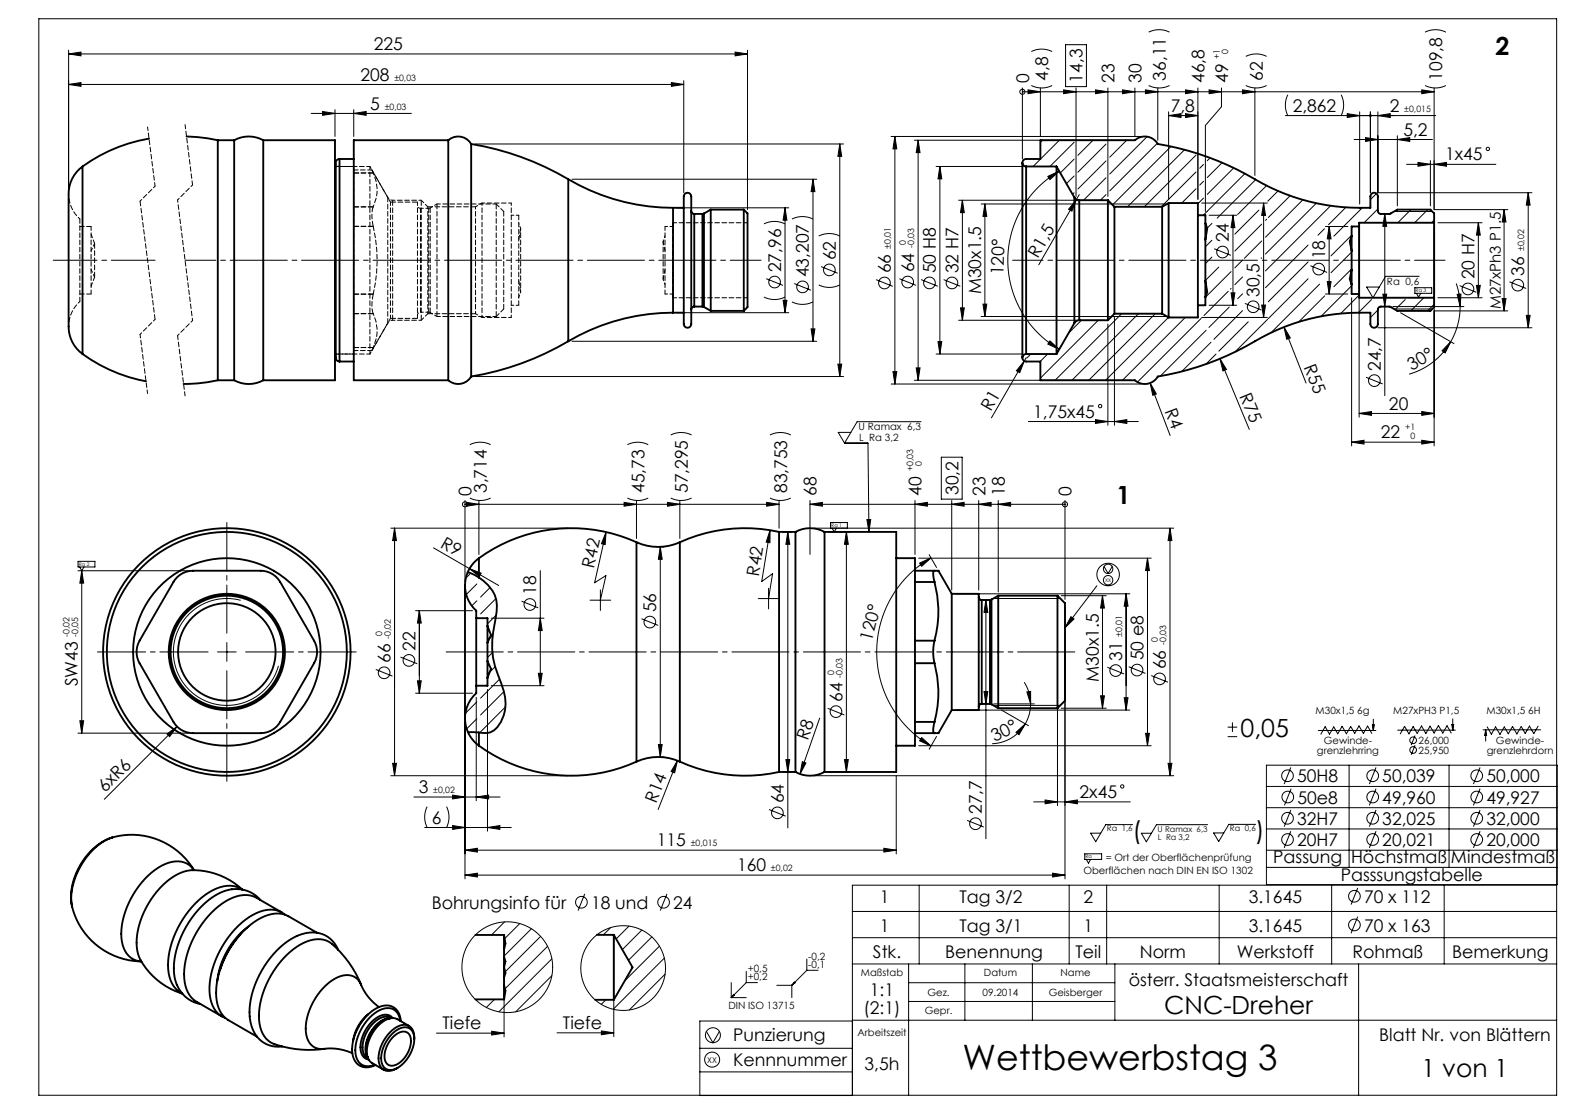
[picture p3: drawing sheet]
<svg xmlns="http://www.w3.org/2000/svg" width="420mm" height="297mm" viewBox="0 0 420 297" stroke-linecap="round" stroke-linejoin="round" font-family="sans-serif">
<g fill="none" stroke="#000" stroke-width=".27">
<path d="M10.4 5h404.7v287h-404.7zM18.3 14.4l3.3-.5v1zM18.3 13.4v37.3M18.3 14.4h181M196 13.9l3.3 .5-3.3 .5zM199.3 13.4v42.5M275 13.7a6.2 6.2 0 0 1 5.6 0M284.2 11.9h5.5v11.2h-5.5zM306.3 8.6a6.2 6.2 0 0 1 5.6 0M332.2 15a6.2 6.2 0 0 1 5.6 0M380 8.6a6.2 6.2 0 0 1 5.6 0M18.3 22.5l3.3-.5v1z"/>
<path d="M18.3 22.5h164M83 30.2h26.7M86 29.7l3.3 .5-3.3 .5zM89.3 29.2v7.2M94.3 30.2l3.3-.5v1zM94.3 29.2v7.2M126.6 38.4h98.3M179 22l3.3 .5-3.3 .5zM182.3 21.5v29.9M223.9 38.4v62M223.9 38.4l.6 3.3h-1.1zM237.6 36.4h66.7"/>
<path d="M238.6 36.4l.5 3.3h-1zM238.6 36.4v66M243.8 37.4h57.8M244.8 37.4v64M244.8 37.4l.5 3.3h-1zM272.6 24.5h.1M272.6 23.5v18.9M272.6 24.5h109.8M274.1 24l3.3 .5-3.3 .5zM275 22.8a6.2 6.2 0 0 0 5.6 0M277.4 23.5v12.9M278 37.4l-.6 .6"/>
<path d="M282.5 37.4l-7 7M283.6 24l3.3 .5-3.3 .5zM286.4 37.9l-6.4 6.5M286.9 23.5v28.9M291.5 37.4l-4.1 4M292.1 24l3.3 .5-3.3 .5zM294.9 38.4l-7.5 7.5M295.4 23.5v28.9M296 37.4h-.1M299.3 24l3.3 .5-3.3 .5zM300.5 37.4l-4.6 4.5M302.6 23.5v12.9"/>
<path d="M305.4 24l3.3 .5-3.3 .5zM305.9 36.4l-10 10M306.3 22.8a6.2 6.2 0 0 0 5.6 0M308.6 38.2l-12.7 12.7M308.7 23.5v13.9M311.6 30.8h7.8M311.6 29.8v23.3M311.6 30.8l3.3-.5v1zM312.3 39.1l-15.6 15.5M315.9 39.9l-15.2 15.2M316.1 24l3.3 .5-3.3 .5zM316.1 30.3l3.3 .5-3.3 .5z"/>
<path d="M319.4 23.5v29.6M322.4 24l3.3 .5-3.3 .5zM325.7 23.5v5l-4.3 5v22.9M331.3 24l3.3 .5-3.3 .5zM332.2 22.8a6.2 6.2 0 0 0 5.6 0M334.6 23.5v23.3M342.8 30.8h40.1M343.4 25.3a6.2 6.2 0 0 0 0 5.5M357.6 25.3a6.2 6.2 0 0 1 0 5.5M359.3 30.3l3.3 .5-3.3 .5zM361.1 37.2h20.9M362.6 29.8v24.6"/>
<path d="M364.1 36.7l3.3 .5-3.3 .5zM365.4 29.8v21.6M367.4 29.8v21.6h41.1M367.4 30.8l3.3-.5v1zM372.6 36.2v18.7M372.6 37.2l3.3-.5v1zM379.1 24l3.3 .5-3.3 .5zM380 22.8a6.2 6.2 0 0 0 5.6 0M382.4 23.5v32.4h19.7M152.5 47.8h65.3M180.5 55.4h29.8M203.7 59.7a6.3 6.3 0 0 1 5.6 0"/>
<path d="M209.3 55.4v28M209.3 55.4l.5 3.3h-1zM211.2 58.4a6.3 6.3 0 0 1 5.6 0M216.8 47.8v43.2M216.8 47.8l.5 3.3h-1zM249.6 44.4h23M250.6 44.4v50M250.6 44.4l.5 3.3h-1zM255.6 53.4h38.8M256.6 53.4v32M256.6 53.4l.5 3.3h-1zM261.6 54.4h34.6"/>
<path d="M262.6 54.4l.5 3.3h-1zM262.6 54.4v30M279.4 47l3.1-1.4-2.5 2.3zM282.5 45.6a27.4 27.4 0 0 0 0 47.5M286.4 42.4l-3.7 3.7M286.4 46.9l-2 2.1M286.4 51.4l-.4 .4M287.1 53.2l-1.3 3.1-.8-.5zM287.1 53.2l-10.1 17.4M287.8 51.9l-.7 1.3M294.9 42.9l-7.5 7.5M294.9 47.4l-6 6"/>
<path d="M294.9 51.9l-1.5 1.5M296.4 54.4h14.8M318.9 41.4l-13.7 13.7M318.9 45.8l-9.3 9.3M318.9 50.3l-3.8 3.8M320.4 54.1h17.6M320.9 43.8l-1 1M320.9 48.3l-1 1M320.9 52.8l-1.5 1.5M321.9 56.4l-1 1M322.4 57.4h7.4M322.7 42.1l-.8 .7"/>
<path d="M323.2 59.6l-1.3 1.2M325.9 43.4l-4 3.9M328.8 57.4v24M328.8 57.4l.5 3.3h-1zM329 44.8l-7.1 7M332 46.3l-10.1 10M334.8 47.9l-10.2 10.3M335.7 56l-6.4 6.4M336.5 59.8l-7.2 7.1M337 54.1v30.5M337 54.1l.5 3.3h-1zM337.7 49.5l-7.7 7.7"/>
<path d="M337.8 58.4l-.3 .4M340.8 50.9l-2.7 2.7M344 52.2l-5.8 5.8M347.4 53.3l-9.9 9.9M351 54.2l-13.5 13.5M354.8 54.9l-17.3 17.3M358.9 55.3l-4.6 4.6M363.3 55.4l-7.6 7.6M367.1 51.6l-1.7 1.6M367.4 55.7l-3.6 3.7M368.4 57h1.9M369.3 57v48.5"/>
<path d="M369.3 57l.5 3.3h-1zM370.6 57l-.1 .1M371.8 56.4h10.1M375.1 43.8h23.8M376.2 55.9l-3.5 3.5M378.1 43.3l3.3 .5-3.3 .5zM380.7 55.9l-3.5 3.5M381.4 42.8v12.1M382.4 43.8l3.3-.5v1zM382.4 58.7l-.7 .7M383.4 59.4h11.8M394.2 59.4v20"/>
<path d="M394.2 59.4l.5 3.3h-1zM401.1 55.9v27M401.1 55.9l.5 3.3h-1zM407.5 51.4v36M407.5 51.4l.5 3.3h-1zM203.7 79.2a6.3 6.3 0 0 0 5.6 0M204.3 74.3l4.5 1.8M211.8 75.6l4.4 1.8M218.3 76a6.3 6.3 0 0 0 5.6 0M218.3 62.9a6.3 6.3 0 0 1 5.6 0M218.9 71.1l4.5 1.7M233.6 74.6l4.5 1.7"/>
<path d="M239.8 74.3l4.5 1.8M245.6 74.5l4.5 1.8M251.6 74.5l4.5 1.8M323.2 64.1l-1.8 1.7M323.2 68.5l-1.8 1.8M323.8 66.3l4.4 1.8M325 71.2l-3.6 3.6M327.5 77.7l-6.4 6.4M328.3 78.1h1l-.5 3.3zM328.3 72.4l-6.9 6.9M328.3 76.9l-.2 .2M331.3 69.4l-2 2"/>
<path d="M331.3 73.8l-2 2.1M331.3 78.3l-1.3 1.3M336.5 64.2l-4.7 4.7M336.5 68.7l-.2 .2M348.8 69.8l-10.6 10.6M348.8 74.3l-10.6 10.6M348.8 65.3l-11.3 11.4M349.4 70.9l4.5 1.7M351.9 75.7l-13 13M353.2 61l-1.7 1.7M353.2 78.9l-6.9 6.9M353.4 60.4h6"/>
<path d="M353.4 78.4h6M353.9 75.1h1.1l-.6 3.3zM354.4 60.4l.6 3.3h-1.1zM354.4 60.4v18M360.4 79.4v39.5M360.4 62.7l-5.5 5.5M360.4 67.2l-5.5 5.5M360.4 71.7l-4.7 4.7M360.4 76.2l-8.1 8.1M362.4 60.4v50.8M362.4 78.7l-4.9 4.9M365.7 79.9l-3.5 3.5"/>
<path d="M368.8 78.4h1l-.5 3.3zM374.7 79.9l-2.7 2.6M377.3 76.7h4.5v1.5h-4.5zM377.7 78.2l.6 1 .6-1M378.4 73.7h-8.9l-3.4 5.7-1.7-2.9h3.4M379.7 79.4l-3.5 3.5M382.4 60.4v58.5M383.4 79.4h11.8M388.3 75.6l.8 3 .3 3.1M388.6 78.5l1-.1-.2 3.3zM389.2 76.2l4.5 1.7M393.7 76.1h1l-.5 3.3z"/>
<path d="M400.6 79.6h1l-.5 3.3zM402.5 75.1l4.5 1.8M152.5 91h65.3M180.5 83.4h29.8M208.8 80.1h1l-.5 3.3zM211.2 80.5a6.3 6.3 0 0 0 5.6 0M216.3 87.7h1l-.5 3.3zM223.4 97.1h1.1l-.6 3.3zM238.1 99.1h1l-.5 3.3zM244.3 98.1h1l-.5 3.3zM249.6 94.4h23M250.1 91.1h1l-.5 3.3z"/>
<path d="M255.6 85.4h38.8M256.1 82.1h1l-.5 3.3zM261.6 84.4h34.6M262.1 81.1h1l-.5 3.3zM273.1 96.3l-1.2 3.1-.9-.5zM273.6 95.4l-9.2 16M274.9 94.4l-1.1 1.1M279.4 94.4l-2 2M280 90.9l2.5 2.2-3.1-1.4zM288.4 85.4l-3.4 3.4M292.9 85.4l-15.5 15.4M295.4 86.4v27"/>
<path d="M296.4 84.4h14.8M297.2 84.6v28.8M299.1 83.6l-17.7 17.8M303.6 83.6l-17.8 17.8M308.1 83.6l-17.8 17.8M311.6 84.6l-16.8 16.8M316.1 84.6l-16.8 16.8M320.3 84.9l-17 17M320.4 84.6h17.6M321.6 88.1l-12.2 12.2M322.4 81.4h7.4M322.9 91.2l-7.8 7.8"/>
<path d="M324.3 94.4l-2.7 2.7M325.3 95.6l7.8 18.9M325.3 95.6l1.8 2.9-1 .4zM327.8 81.9l-5.4 5.4M331.3 82.8l-7.6 7.7M332 80.9l4.4 1.8M332.9 85.8l-7.9 7.8M336.5 81.3h1l-.5 3.3zM338 85.1l-8.7 8.7M342.4 87.2l5.9 14.9M342.4 87.2l1.7 2.9-1 .4zM367.4 82.7l-2 2"/>
<path d="M367.4 87.4h41.1M368.4 81.7h1.9M371.4 81.7h19M371.8 82.4h10.1M373.5 83.4l14.2 8.2M382.4 82.9h19.7M382.4 81.1l-1.7 1.8M386.9 91.1l-1.5 3-.9-.6zM386.9 91.1a18.7 18.7 0 0 1-11.2 8.7M389.4 81.7a18.7 18.7 0 0 1-2.5 9.4M407 84.1h1l-.5 3.3zM125.3 118.6a6.2 6.2 0 0 1 5.5 0"/>
<path d="M126.6 100.4h98.3M167.3 118.6a6.2 6.2 0 0 1 5.6 0M178.9 116a6.2 6.2 0 0 1 5.5 0M205.3 116a6.2 6.2 0 0 1 5.6 0M225.2 118.1h6.3l.2 23.7M226.9 115.3h-3.4l1.7 2.8M237.6 102.4h66.7M243.8 101.4h57.8M245.6 112.4h-17l-3.4 5.7M274.2 112.4h29.3M292.1 111.9l3.3 .5-3.3 .5zM297.2 112.4l3.3-.5v1z"/>
<path d="M306.7 102.1l1.7 2.9-1 .4zM306.7 102.1l5.3 14M360.4 117.9l3.3-.5v1zM360.4 117.9h22M362.4 110.2l3.3-.5v1zM362.4 110.2h20M364.3 100.6l4.4 1.8M379.1 109.7l3.3 .5-3.3 .5zM379.1 117.4l3.3 .5-3.3 .5zM124 134.4h.1M124 133.4v21.7M124 134.4h83.7"/>
<path d="M124.4 133.9l3.3 .5-3.3 .6zM125.3 132.8a6.2 6.2 0 0 0 5.5 0M127.7 133.4v14.4M166.4 133.9l3.3 .5-3.3 .6zM167.3 132.8a6.2 6.2 0 0 0 5.6 0M169.7 133.4v10.2M178 133.9l3.3 .5-3.3 .6zM178.9 132.8a6.2 6.2 0 0 0 5.5 0M181.3 133.4v10.2M204.4 133.9l3.3 .5-3.3 .6zM205.3 132.8a6.2 6.2 0 0 0 5.6 0M207.7 133.4v7.4"/>
<path d="M216 134.4l3.3-.5v1.1zM216 134.4h68M216 133.4v14.4M231.2 138.5h1l-.5 3.3zM244 134.4l3.3-.5v1.1zM244 133.4v14.4M251 121.9h5.6v11.2h-5.6zM253.8 134.4l3.3-.5v1.1zM253.8 133.4v23.9M261 134.4l3.3-.5v1.1zM261 133.4v23.9M266.2 134.4l3.3-.5v1.1z"/>
<path d="M266.2 133.4v24.4M284 134.4h.1M284 133.4v26.4M20.8 152.2h29.7M20.8 149.7h4.5v1.5h-4.5zM21.2 151.2l.6 1M21.8 152.2l.5 3.3h-1zM21.8 152.2v43.3M22.4 151.2l-.6 1M104.2 140.8h47.2M105.2 140.8v66M105.2 140.8l.5 3.3h-1z"/>
<path d="M115.6 146.1l17.4 10M125.2 151.6l3.1 1.2-.5 .9zM125.3 153.1l-.8 .8M125.7 150.8l-.5 .9M127.2 155.7l-2.9 2.8M130.7 156.6l-2.5 2.6M132.3 159.6l-4.1 4.1M144.1 152.1v30.7M160.1 157.3v5.5M161.6 141.8l-.2 3.4-1-.2zM161.6 141.8l-3 13.6 3-1.9-1.5 6.5M176.1 145.8v56"/>
<path d="M176.1 145.8l.5 3.3h-1zM176.5 145.8h.6M202.2 159.6h5.5M204.9 156.8v5.5M205.3 141.4v3.3l-1-.2zM205.3 141.4l-2.2 13.6 2.9-2.1-1.1 6.7M208.7 141.8h2.4M210.1 141.8v78.9M210.1 141.8l.5 3.3h-1zM217 140.8h96M220.9 141.8h5.8M221.5 140.8v-1.5h4.5v1.5"/>
<path d="M221.9 140.8l.6 1 .5-1M225.7 141.8v64M225.7 141.8l.5 3.3h-1zM245 148.8h62M245.2 150.1l3.1-1.4-2.5 2.3zM247.8 147.9l1.9 3.4M248.3 148.7a29 29 0 0 0 0 50.2M254.8 158.3h46.5M262 160h1.9M262.9 160l.5 3.3h-1zM262.9 160v63.6M264.9 159.6h17.8"/>
<path d="M282 159.8v55M283 158.8h12M292.5 156.2l-8.5 11.2M294 158.8v30M294 158.8l.5 3.3h-1zM294.4 151l1.1 1.9 1.1-1.9M300.3 158.3v31M300.3 158.3l.5 3.3h-1zM306 148.8l.5 3.3h-1zM306 148.8v50M312 140.8l.5 3.3h-1zM312 140.8v66"/>
<path d="M58 173.8h5M60.5 171.3v5M64.2 160a14.3 14.3 0 0 0-17.5 10.1 14.3 14.3 0 0 0 10.1 17.5 14.3 14.3 0 0 0 17.5-10.1M100.2 178.5l4.5 1.8M106.8 175.2l4.5 1.8M110.8 162.8h15.2M111.8 162.8v22M111.8 162.8l.5 3.3h-1zM127.2 160.2l-1.4 1.3M127.2 164.7l-.2 .1M131 164.8h14.1M131.3 174l-1.3 1.3"/>
<path d="M131.4 169.4l-1 1M132 177.8l-1.4 1.4M132.3 164l-2.3 2.3M139.1 160.3l4.4 1.8M143.6 179.5h1l-.5 3.3zM144.1 164.8l.5 3.3h-1zM157.4 160h5.4M171.1 165l4.4 1.7M284 161.8v72.5M285.6 164.4l.8 .6-2.4 2.4zM295.3 177.9l4.4 1.8M301 177.8l4.4 1.7"/>
<path d="M20.8 195.5h29.7M21.3 192.2h1l-.5 3.3zM44.5 195.7l2.7-2-2 2.7zM47.2 193.7l-19.4 19.4M110.8 184.8h15.2M111.3 181.5h1l-.5 3.3zM124 190.5v43.8M127 185.9v27.6M127.2 187.1l-3.1 3.1M127.2 191.6l-2.8 2.7M130 183.8v37.8M131 182.8h14.1"/>
<path d="M133.2 181l-5 5.1M134.4 184.4l-6.2 6.2M134.8 188.5l-6.6 6.6M175.6 198.5h1l-.5 3.3zM218.6 191.4l-5.3 15M220.7 188.8l4.4 1.8M245 198.8h62M245.8 196.7l2.5 2.2-3.1-1.4zM249.7 196.3l-1.9 3.5M254.8 189.3h46.5M262 187.7h1.9M262.4 184.4h1l-.5 3.3z"/>
<path d="M264.9 188.1h17.8M265 187.7h10.8M267.1 189.3l7.2 4.2M270.9 195.2l2.5-2.2-1.7 2.9zM273.1 181.9l1.4 3 .3 2.8M273.4 193a10.6 10.6 0 0 1-8.8 5.3M273.8 184.5l1-.2v3.4zM274.8 187.7l-.3 2.7-1.1 2.6M283 188.8h12M293.5 185.5h1l-.5 3.3zM299.8 186h1l-.5 3.3zM305.5 195.5h1l-.5 3.3z"/>
<path d="M307 180.1l4.4 1.8M327.4 196.4h2.5M327.4 193.9h2.5M328.6 192.6v2.5M351.5 194.8h15.4M365.8 195.5l-1.1-1.9-1.1 1.9-1.2-2-1.1 2-1.1-1.8-1.2 1.9-1.1-2-1.2 2-1-1.8-1.2 1.9-1.1-2-1.2 2M366 193.3h.5l-.3 1.5zM366.2 191.7v3.1M372.7 194.7h15.4M377.3 196.1l-1 2.5M377.3 198.7l-1 2.5M387 195.4l-1.1-1.9-1.2 1.9-1.1-2-1.2 2-1-1.8-1.2 2-1.1-2.1-1.2 2-1.1-1.8-1.1 2-1.1-2-1.2 2"/>
<path d="M387.1 193.2h.6l-.3 1.5zM387.4 191.7v3M395.5 194.6h15.4M396.2 194.6v3M396.2 194.6l.2 1.5h-.5zM410.2 193.6l-1.2 2-1.1-2-1.2 1.9-1-1.8-1.2 2-1.2-2-1.1 1.9-1.1-1.8-1.1 2-1.2-2-1.1 2-1.1-2M104.2 206.8h47.2M104.7 203.5h1l-.5 3.3zM110.4 212.5h22.9M113.9 215.1a6.2 6.2 0 0 0 0 5.5M119.1 215.1a6.2 6.2 0 0 1 0 5.5M120.7 212l3.3 .5-3.3 .5z"/>
<path d="M127 212.5l3.3-.5v1zM176.5 201.8h.6M180.6 202.8l-.7 3.2-.9-.3zM180.6 202.8l-5.1 13M205.1 215.8l4.4 1.8M208.7 205.8h2.4M209.6 202.5h1l-.5 3.3zM214 203.1l.9 .3-1.6 3zM217 206.8h96M220.9 205.8h5.8M225.2 202.5h1l-.5 3.3zM239 206.8v20.9"/>
<path d="M257.9 218.7l4.5 1.8M275.6 213.8h25.8M278.7 213.3l3.3 .5-3.3 .5zM284 213.8l3.3-.5v1zM302 219.8h-7.1l-2.7 4.6-1.4-2.3h2.7M311.5 203.5h1l-.5 3.3zM322 219.9h-13.6l-2.7 4.5-1.4-2.2h2.7M334.8 219.8h-7.1l-2.7 4.6-1.4-2.3h2.7M337.7 204h77.6v31.8h-77.6zM337.7 209.7h77.6M337.7 215.3h77.6M344.2 204.6l-1.8 4.4"/>
<path d="M344.2 215.9l-1.8 4.5M344.3 210.3l-1.8 4.4M359.8 204v27.3M366.9 204.6l-1.7 4.4M366.9 210.3l-1.7 4.4M366.9 215.9l-1.7 4.5M386.4 204v27.3M394.7 204.6l-1.8 4.4M394.7 210.3l-1.8 4.4M394.7 215.9l-1.8 4.5M113.2 220.6h23.1M120.7 220.1l3.3 .5-3.3 .5z"/>
<path d="M124 233.3l3.3-.5v1zM124 226.7l3.3-.5v1zM124 233.3h160M124 226.7h115M130 220.6l3.3-.5v1zM155.9 238.3l-1.7 4.5M177.8 238.3l-1.7 4.5M235.7 226.2l3.3 .5-3.3 .5zM245.1 236v21M280.7 232.8l3.3 .5-3.3 .5zM285.1 236v21M289.3 227.6h4.5v1.5h-4.5z"/>
<path d="M289.7 229.1l.6 1 .5-1M295.1 236v21M325.1 236v21M337.7 226.7h77.6M337.7 221h77.6M337.7 231.3h77.6M344.2 221.6l-1.8 4.4M355.1 236v21M362.1 236.7l-1.8 4.5M366.9 221.6l-1.7 4.4M385.1 236v21M394.7 221.6l-1.8 4.4"/>
<path d="M415.1 236h-187.8v56M134.4 250.3v26.1M134.6 245.8l-3.5 3.5M138.6 246.2l-4 4.1M141.7 247.6l-7.3 7.3M144.2 249.6l-9.5 9.5M146 252.3l-11.3 11.3M147.2 255.6l-14.2 14.1M162.8 247.3l-1.9 1.9M163.7 250.2v26.2M167.7 246.9l-3.4 3.4M171.2 248l-5.3 5.2"/>
<path d="M173.8 249.8l-6.2 6.2M175.8 252.3l-9.2 9.2M177.2 255.4l-13.7 13.7M177.3 259.7l-9.5 9.6M199 259v3M215.2 258.7l-4 4M215.2 255.7v3M215.2 258.7h3M227.3 257h187.8M227.3 243h187.8M227.3 250h187.8M242.3 257v35"/>
<path d="M257.3 257v15M275.3 257v15M297.3 257v15M362.1 244.4l-1.8 4.4M362.3 257v35M116.4 275.4h18M127.4 266.4l-.3 .3M131.1 274.9l3.3 .5-3.3 .5zM131.9 266.4l-2.2 2.2M147.2 260.1l-9.7 9.6M148.5 275.4h15.2M160.4 274.9l3.3 .5-3.3 .5z"/>
<path d="M161.5 266.6l-1.2 1.2M186.6 272.2h40.7v19.9h-40.7zM186.6 279.5h40.7M188.4 275l1.7 3 1.7-3M195 262v4M195 266h4M195.7 265.1l.2 .2-.9 .7zM199 262h3M199 262l-4 4M207.2 262.7h4M211.2 262.7v3.3M211.8 261.8l.2 .2-.8 .7z"/>
<path d="M227.3 272h187.8M242.3 262h55M242.3 267h55M186.6 285.8h40.7"/>
<circle cx="272.6" cy="24.5" r=".68"/>
<circle cx="396.8" cy="39.7" r=".44"/>
<circle cx="206.6" cy="75.2" r="1.56"/>
<circle cx="214" cy="76.5" r="1.56"/>
<circle cx="221.2" cy="72" r="1.56"/>
<circle cx="235.9" cy="75.4" r="1.56"/>
<circle cx="242.1" cy="75.2" r="1.56"/>
<circle cx="247.9" cy="75.4" r="1.56"/>
<circle cx="253.9" cy="75.4" r="1.56"/>
<circle cx="326" cy="67.2" r="1.56"/>
<circle cx="351.7" cy="71.7" r="1.56"/>
<circle cx="391.5" cy="77" r="1.56"/>
<circle cx="404.7" cy="76" r="1.56"/>
<circle cx="334.2" cy="81.8" r="1.56"/>
<circle cx="293.4" cy="108.3" r=".44"/>
<circle cx="366.5" cy="101.5" r="1.56"/>
<circle cx="124" cy="134.4" r=".68"/>
<circle cx="284" cy="134.4" r=".68"/>
<circle cx="295.5" cy="154.7" r="1.25"/>
<circle cx="295.5" cy="151.7" r="1.25"/>
<circle cx="295.5" cy="153.2" r="3"/>
<circle cx="102.4" cy="179.4" r="1.56"/>
<circle cx="109" cy="176.1" r="1.56"/>
<circle cx="141.3" cy="161.2" r="1.56"/>
<circle cx="173.3" cy="165.9" r="1.56"/>
<circle cx="297.5" cy="178.8" r="1.56"/>
<circle cx="303.2" cy="178.6" r="1.56"/>
<circle cx="222.9" cy="189.7" r="1.56"/>
<circle cx="309.2" cy="181" r="1.56"/>
<circle cx="376.8" cy="200" r=".89"/>
<circle cx="376.8" cy="197.4" r=".89"/>
<circle cx="207.3" cy="216.7" r="1.56"/>
<circle cx="260.1" cy="219.6" r="1.56"/>
<circle cx="299.3" cy="209.7" r=".44"/>
<circle cx="343.3" cy="206.8" r="1.56"/>
<circle cx="343.3" cy="218.2" r="1.56"/>
<circle cx="343.4" cy="212.5" r="1.56"/>
<circle cx="366.1" cy="206.8" r="1.56"/>
<circle cx="366.1" cy="218.2" r="1.56"/>
<circle cx="366.1" cy="212.5" r="1.56"/>
<circle cx="393.8" cy="212.5" r="1.56"/>
<circle cx="393.8" cy="218.2" r="1.56"/>
<circle cx="393.8" cy="206.8" r="1.56"/>
<circle cx="343.3" cy="223.8" r="1.56"/>
<circle cx="361.2" cy="238.9" r="1.56"/>
<circle cx="366.1" cy="223.8" r="1.56"/>
<circle cx="393.8" cy="223.8" r="1.56"/>
<circle cx="135.3" cy="257.9" r="12.1"/>
<circle cx="155" cy="240.5" r="1.56"/>
<circle cx="166.2" cy="258.1" r="11.3"/>
<circle cx="177" cy="240.5" r="1.56"/>
<circle cx="361.2" cy="246.6" r="1.56"/>
<circle cx="190.1" cy="276" r="2"/>
<circle cx="189.9" cy="282.5" r="2"/>
</g>
<path d="M41.4 69.4h-27.2" fill="none" stroke="#000" stroke-width=".27" stroke-dasharray="15.2 1.3 1.3 1.3" stroke-dashoffset="3.6"/>
<path d="M202.9 69.4h-153.5" fill="none" stroke="#000" stroke-width=".27" stroke-dasharray="15.2 1.3 1.3 1.3" stroke-dashoffset="7"/>
<path d="M39.4 33.9l2 15.7M114.1 55.1l-1.8-1.7M24.3 76.3l.9-2.4M25.2 64.9l-.9-2.4M176.8 74.4l.5-2.5M177.3 66.9l-.5-2.5M37.4 89.1l2 15.8M112.3 85.4l1.8-1.8" fill="none" stroke="#000" stroke-width=".27" stroke-dasharray="1.3 .6" stroke-dashoffset=".3"/>
<g fill="none" stroke="#000" stroke-width=".27" stroke-dasharray="1.3 .6" stroke-dashoffset=".7">
<path d="M21.3 58.4a9 9 0 0 1-3-6.7M41.4 49.6l-4 4M51.4 49.3l-4 4M99.5 55.2a10.3 10.3 0 0 0 0-9.1M138.3 79.2l.5-1.3M138.8 77.9v-17M138.8 60.9l-.5-1.3M18.3 87.1a9 9 0 0 1 3-6.7M41.4 85.1l-4 4M51.4 85.5l-4 4M99.5 92.7a10.3 10.3 0 0 0 0-9.1M114.1 83.6v-28.5"/>
<path d="M126.8 83.6v-28.5"/>
</g>
<path d="M37.4 53.6l4 31.5M114.7 55.4l-.4 .1M114.7 55.4v27.9M126.8 55.1h-12.7M114.1 83.6h12.7M114.3 83.2l.4 .1M134.3 82.4v-26" fill="none" stroke="#000" stroke-width=".27" stroke-dasharray="1.3 .6"/>
<path d="M49.4 33.2l2 16.1M134.3 56.4l-2-2M179.3 59.4v20M199.3 59.4h-20M24.3 78.4v-18M177.3 78.4v-18M179.3 79.4h20M47.4 89.5l2 16M132.3 84.4l2-2" fill="none" stroke="#000" stroke-width=".27" stroke-dasharray="1.3 .6" stroke-dashoffset=".2"/>
<g fill="none" stroke="#000" stroke-width=".27" stroke-dasharray="1.3 .6" stroke-dashoffset=".6">
<path d="M47.4 53.3l4 32.2M103.4 52.6l-4.8-8.2M112.1 55.5a.8 .8 0 0 1-.8-.8M112.3 53.4h-7.6M128.5 54.1l-1.7 1M138.3 57.4h-2M177.3 78.4h2M179.3 60.4h-2M98.6 94.4l4.8-8.3M104.7 85.4h7.6M111.3 84a.8 .8 0 0 1 .8-.8M126.8 83.6l1.7 1"/>
<path d="M128.5 84.6v-30.5M136.3 84.6v-30.5M136.3 81.4h2"/>
</g>
<g fill="#000">
<path d="M287.1 53.2l-1.3 3.1-.8-.5zM273.1 96.3l-1.2 3.1-.9-.5zM306.7 102.1l1.7 2.9-1 .4zM125.2 151.6l3.1 1.2-.5 .9zM161.6 141.8l-.2 3.4-1-.2zM205.3 141.4v3.3l-1-.2zM231.2 138.5h1l-.5 3.3zM285.6 164.4l.8 .6-2.4 2.4zM44.5 195.7l2.7-2-2 2.7zM180.6 202.8l-.7 3.2-.9-.3zM214 203.1l.9 .3-1.6 3zM131.1 274.9l3.3 .5-3.3 .5z"/>
<path d="M160.4 274.9l3.3 .5-3.3 .5z"/>
<path d="M18.3 14.4l3.3-.5v1zM196 13.9l3.3 .5-3.3 .5zM86 29.7l3.3 .5-3.3 .5zM94.3 30.2l3.3-.5v1zM18.3 22.5l3.3-.5v1zM179 22l3.3 .5-3.3 .5zM124 233.3l3.3-.5v1zM280.7 232.8l3.3 .5-3.3 .5zM124 226.7l3.3-.5v1zM235.7 226.2l3.3 .5-3.3 .5zM120.7 220.1l3.3 .5-3.3 .5zM130 220.6l3.3-.5v1z"/>
<path d="M238.6 36.4l.5 3.3h-1zM238.1 99.1h1l-.5 3.3zM354.4 60.4l.6 3.3h-1.1zM353.9 75.1h1.1l-.6 3.3zM328.8 57.4l.5 3.3h-1zM328.3 78.1h1l-.5 3.3zM21.8 152.2l.5 3.3h-1zM21.3 192.2h1l-.5 3.3z"/>
<path d="M283.6 24l3.3 .5-3.3 .5zM274.1 24l3.3 .5-3.3 .5zM299.3 24l3.3 .5-3.3 .5zM331.3 24l3.3 .5-3.3 .5zM292.1 24l3.3 .5-3.3 .5zM379.1 24l3.3 .5-3.3 .5zM316.1 24l3.3 .5-3.3 .5zM305.4 24l3.3 .5-3.3 .5zM322.4 24l3.3 .5-3.3 .5z"/>
<path d="M365.2 30.6a.34 .34 0 0 0 .1 .5 .34 .34 0 0 0 .5-.3h-.4h.4l-.2-.3zM367.4 30.8l3.3-.5v1zM364.1 36.7l3.3 .5-3.3 .5zM372.6 37.2l3.3-.5v1zM292.1 111.9l3.3 .5-3.3 .5zM297.2 112.4l3.3-.5v1zM311.6 30.8l3.3-.5v1zM316.1 30.3l3.3 .5-3.3 .5z"/>
<path d="M279.4 47l3.1-1.4-2.5 2.3zM280 90.9l2.5 2.2-3.1-1.4z"/>
<path d="M401.1 55.9l.5 3.3h-1zM400.6 79.6h1l-.5 3.3z"/>
<path d="M262.1 81.1h1l-.5 3.3zM262.6 54.4l.5 3.3h-1zM393.7 76.1h1l-.5 3.3zM394.2 59.4l.5 3.3h-1z"/>
<path d="M325.3 95.6l1.8 2.9-1 .4zM342.4 87.2l1.7 2.9-1 .4z"/>
<path d="M386.9 91.1l-1.5 3-.9-.6zM388.6 78.5l1-.1-.2 3.3z"/>
<path d="M407 84.1h1l-.5 3.3zM407.5 51.4l.5 3.3h-1zM244.3 98.1h1l-.5 3.3zM244.8 37.4l.5 3.3h-1zM250.1 91.1h1l-.5 3.3zM250.6 44.4l.5 3.3h-1zM256.1 82.1h1l-.5 3.3zM256.6 53.4l.5 3.3h-1zM336.5 81.3h1l-.5 3.3zM337 54.1l.5 3.3h-1zM368.8 78.4h1l-.5 3.3zM369.3 57l.5 3.3h-1z"/>
<path d="M223.4 97.1h1.1l-.6 3.3zM223.9 38.4l.6 3.3h-1.1zM216.3 87.7h1l-.5 3.3zM216.8 47.8l.5 3.3h-1zM208.8 80.1h1l-.5 3.3zM209.3 55.4l.5 3.3h-1zM262.4 184.4h1l-.5 3.3zM262.9 160l.5 3.3h-1zM299.8 186h1l-.5 3.3zM300.3 158.3l.5 3.3h-1zM225.2 202.5h1l-.5 3.3zM225.7 141.8l.5 3.3h-1zM111.3 181.5h1l-.5 3.3zM111.8 162.8l.5 3.3h-1zM311.5 203.5h1l-.5 3.3zM312 140.8l.5 3.3h-1zM104.7 203.5h1l-.5 3.3zM105.2 140.8l.5 3.3h-1zM305.5 195.5h1l-.5 3.3zM306 148.8l.5 3.3h-1z"/>
<path d="M379.1 109.7l3.3 .5-3.3 .5zM362.4 110.2l3.3-.5v1zM365.2 30.6l-.1 .2h.3h-.3a.34 .34 0 0 0 .4 .3 .34 .34 0 0 0 .2-.5 .34 .34 0 0 0-.5 0zM359.3 30.3l3.3 .5-3.3 .5zM382.4 43.8l3.3-.5v1zM378.1 43.3l3.3 .5-3.3 .5zM379.1 117.4l3.3 .5-3.3 .5zM360.4 117.9l3.3-.5v1z"/>
<path d="M124.4 133.9l3.3 .5-3.3 .6zM166.4 133.9l3.3 .5-3.3 .6zM178 133.9l3.3 .5-3.3 .6zM204.4 133.9l3.3 .5-3.3 .6z"/>
<path d="M261 134.4l3.3-.5v1.1zM253.8 134.4l3.3-.5v1.1zM244 134.4l3.3-.5v1.1zM216 134.4l3.3-.5v1.1zM266.2 134.4l3.3-.5v1.1z"/>
<path d="M245.2 150.1l3.1-1.4-2.5 2.3zM245.8 196.7l2.5 2.2-3.1-1.4z"/>
<path d="M294 158.8l.5 3.3h-1zM293.5 185.5h1l-.5 3.3zM176.1 145.8l.5 3.3h-1zM175.6 198.5h1l-.5 3.3zM210.1 141.8l.5 3.3h-1zM209.6 202.5h1l-.5 3.3z"/>
<path d="M144.1 164.8l.5 3.3h-1zM143.6 179.5h1l-.5 3.3z"/>
<path d="M270.9 195.2l2.5-2.2-1.7 2.9zM273.8 184.5l1-.2v3.4z"/>
<path d="M120.7 212l3.3 .5-3.3 .5zM127 212.5l3.3-.5v1z"/>
<path d="M284 213.8l3.3-.5v1zM278.7 213.3l3.3 .5-3.3 .5z"/>
</g>
<g fill="#000">
<path d="M366.2 193.3v1.5l.3-1.5zM366 193.3l.2 1.5v-1.5z" fill-rule="evenodd"/>
<path d="M387.4 193.2v1.5l.3-1.5zM387.1 193.2l.3 1.5v-1.5zM396.2 194.6l-.3 1.5h.3zM396.2 194.6v1.5h.2z" fill-rule="evenodd"/>
<path d="M211.2 262.7l.8-.7-.1-.1zM211.8 261.8l-.6 .9 .7-.8zM195.8 265.2l-.8 .8 .9-.7zM195.7 265.1l-.7 .9 .8-.8z" fill-rule="evenodd"/>
</g>
<path d="M118.5 173.8h168.6" fill="none" stroke="#000" stroke-width=".27" stroke-dasharray="15.2 1.3 1.3 1.3" stroke-dashoffset="-.5"/>
<path d="M270 69.4h115.4" fill="none" stroke="#000" stroke-width=".27" stroke-dasharray="15.2 1.3 1.3 1.3" stroke-dashoffset="7.1"/>
<path d="M55.5 173.8h-29.5M60.5 168.8v-29.5M60.5 178.8v29.5M65.5 173.8h29.5" fill="none" stroke="#000" stroke-width=".27" stroke-dasharray="15.2 1.3 1.3 1.3" stroke-dashoffset="2.4"/>
<g fill="none" stroke="#000" stroke-width=".5">
<path d="M39.7 37a42 42 0 0 0-17.7 7.4M49.7 36.4a40.9 40.9 0 0 1 8.4 1M58.1 37.4v64M58.1 37.4h4.4M62.5 37.4a8 8 0 0 1 7.7 0M62.5 37.4v64M70.2 37.4v64M70.2 37.4h19.1v64h-19.1M119.5 37.4a4 4 0 0 1 6.1 1M119.5 37.4v64M119.5 37.4h-25.2v64h25.2M125.6 38.4a75 75 0 0 1 25.9 9.4"/>
<path d="M125.6 38.4v62M22 44.4a10 10 0 0 0-3.7 9.4v31.2a10.3 10.3 0 0 0 3.7 9.4M22 44.4v50M89.3 44.4h.2M90.5 42.4a1.24 1.24 0 0 0-1 1.7v49.9a2.35 2.35 0 0 0 .5 2.2l.5 .2M90.5 42.4v54M90.5 42.4h3.8M151.5 47.8a55 55 0 0 0 28 7.6M151.5 47.8v43.2M179.5 55.4v28M179.5 55.4h2.8M182.6 51.7a1.08 1.08 0 0 1 1.4-.1 1.08 1.08 0 0 1 .3 1.3v30.5a6.8 6.8 0 0 1-.3 3.7 1.04 1.04 0 0 1-1.2 .1 1.04 1.04 0 0 1-.5-1.2v-31.1a5.2 5.2 0 0 1 .3-3.2z"/>
<path d="M184.3 56.2a.8 .8 0 0 0 .8 .8M185.1 57v24.7M185.1 57h2.2M187.3 57v24.7M187.7 56.9l-.4 .1M187.7 56.9v24.9M189.5 55.9v27M189.5 55.9l-1.8 1M189.5 55.9h8.8M198.3 55.9v27M198.3 55.9l1 1v25l-1 1M272.6 43.4v52"/>
<path d="M273.6 44.4a1 1 0 0 1-1-1 1 1 0 0 1 1-1h3.8v-5h25.2a4 4 0 0 1 6.1 1 76.9 76.9 0 0 1 27.9 10.5 55.9 55.9 0 0 0 28.8 6.5v-3a1 1 0 0 1 1-1 1 1 0 0 1 1 1v3.8a.8 .8 0 0 0 .8 .8h2.4l2-1.1h8.8l1 1v2.5M273.6 44.4v50M273.6 44.4h8.1M281.7 44.4v50M281.7 44.4l4.8 8.2M286.5 52.6a1.5 1.5 0 0 0 1.3 .8M286.5 52.6v33.5M287.8 53.4v32M287.8 53.4h7.6M295.4 53.4v32M295.4 53.4l1.8 1.7M297.2 55.1v28.5"/>
<path d="M297.2 55.1h12.7M309.9 55.1v28.5M311.6 54.1v30.5M311.6 54.1h7.8v3.3M311.6 54.1l-1.7 1M319.4 57.4v24M319.4 57.4h2v2.2M321.4 59.6v4.3M321.4 59.6l.5 1.3-.5 3M382.4 59.4v20M382.4 59.4h-20v1M321.4 74.9v4.3"/>
<path d="M321.4 63.9v11M321.4 79.2v2.2h-2M321.4 74.9l.5 3-.5 1.3M360.4 62.9v4M360.4 71.9v4M360.4 66.9v5M360.4 75.9v2.5h2M360.4 62.9l-.5 1.5 .5 2.5M360.4 71.9l-.5 2.5 .5 1.5M362.4 60.4v18M362.4 78.4v1h20M362.4 60.4h-2v2.5"/>
<path d="M382.4 79.4v2.5l-1 1h-8.8l-2-1.1-2.4-.1a.8 .8 0 0 0-.8 .8v3.9a1 1 0 0 1-1 1 1 1 0 0 1-1-1v-3a57 57 0 0 0-33.2 9 75 75 0 0 1-23.5 8 4 4 0 0 1-6.1 1h-25.2v-5h-3.8a1 1 0 0 1-1-1 1 1 0 0 1 1-1M22 94.4a41.7 41.7 0 0 0 16.9 7.2M89.3 94.4h.2M90.5 96.4h3.8M151.5 91a75 75 0 0 1-25.9 9.4M179.5 83.4a55 55 0 0 0-28 7.6M179.5 83.4h2.8M185.1 81.7a.8 .8 0 0 0-.8 .8M185.1 81.7h2.2M187.3 81.7l.4 .1M187.7 81.8l1.8 1.1M189.5 82.9h8.8"/>
<path d="M273.6 94.4h8.1M286.5 86.1l-4.8 8.3M287.8 85.4a1.5 1.5 0 0 0-1.3 .7M287.8 85.4h7.6M297.2 83.6l-1.8 1.8M297.2 83.6h12.7M309.9 83.6l1.7 1M319.4 81.4v3.2h-7.8M58.1 101.4a40 40 0 0 1-9.1 1M58.1 101.4h4.4M62.5 101.4a8 8 0 0 0 7.7 0M125.6 100.4a4 4 0 0 1-6.1 1"/>
<path d="M47.2 153.9a6 6 0 0 1 4.3-1.7h14.9a9.8 9.8 0 0 1 6.4 .9 9 9 0 0 1 3.1 4.2l5.8 10a12.8 12.8 0 0 1 2.8 5.9 7.7 7.7 0 0 1-2 5.7l-5.7 10a12.8 12.8 0 0 1-3.8 5.4 6 6 0 0 1-3.5 1.2h-15.2a9.4 9.4 0 0 1-6.1-1 9.1 9.1 0 0 1-3.2-4.1l-5.7-10.1a12.8 12.8 0 0 1-2.9-5.9 7.7 7.7 0 0 1 2-5.7l7.9-13.5zM124 156.1v35.4M124.7 152.5a9 9 0 0 0 2.3 10.3v2M124.7 152.5l3 1.5M127.7 148.8a9 9 0 0 0-3 3.7M127.7 154a9.2 9.2 0 0 1 4.5 10.9 23.8 23.8 0 0 0 1.4 17.1 11.3 11.3 0 0 1-1 11.9 4.7 4.7 0 0 1-4.9 1.4M127.7 148.8v5.2M169.7 144.6a42 42 0 0 0-42 4.2M169.7 144.6a14 14 0 0 0 11.6 0M169.7 144.6v58.5M181.3 144.6v58.5M207.7 141.8a42 42 0 0 0-26.4 2.8"/>
<path d="M207.7 141.8v64M207.7 141.8h4.4M212.1 141.8a8 8 0 0 1 7.8 0M212.1 141.8v64M219.9 141.8v64M219.9 141.8h19.1v64h-19.1M239 148.8h5v3.4M244 152.2v43.3M244 155.2h5.2M244 152.2h5.2M249.2 155.2a29.9 29.9 0 0 1 0 15.6M249.2 152.2a1.32 1.32 0 0 0-.3 1.7l.3 1.3"/>
<path d="M249.2 152.2h1l3.6 6.1M253.8 158.3v31M253.8 158.3h7.2v31h-7.2M261 159.2a.8 .8 0 0 0 .8 .8M261.8 160v27.7M261.8 160h2.2M264 160v27.7M264.4 159.9l-.4 .1M264.4 159.9v27.9M266.2 158.8v30M266.2 158.8h15.8M266.2 158.8l-1.8 1.1"/>
<path d="M282 158.8v30M282 158.8l2 2v26l-2 2M127 164.8v18M127 164.8h3v2.1M130 166.9v4.4M130 176.3v4.4M130 171.3v5M130 176.3l.9 2-.9 2.4M130 166.9l.9 2.4-.9 2M244 170.8h5.2M244 176.8h5.2M249.2 176.8a29.9 29.9 0 0 1 0 15.7"/>
<path d="M249.2 170.8l-.3 2.7 .3 3.3M124.8 195.2l2.9 .1M124.8 195.2a9 9 0 0 0 2.9 3.6M127 182.8v2a9 9 0 0 0-2.2 10.4M127.7 198.8a42 42 0 0 0 42 4.3M127.7 195.3v3.5M130 180.7v2.1h-3M244 195.5v3.3h-5M244 192.5h5.2M244 195.5h5.2M249.2 192.5l-.3 2v.8l.3 .2M253.8 189.3l-3.6 6.2h-1"/>
<path d="M261.8 187.7a.8 .8 0 0 0-.8 .8M261.8 187.7h2.2M264 187.7l.4 .1M264.4 187.8l1.8 1M266.2 188.8h15.8M169.7 203.1a14 14 0 0 1 11.6 0M181.3 203.1a42 42 0 0 0 26.4 2.7M207.7 205.8h4.4M212.1 205.8a8 8 0 0 0 7.8 0M29.9 223.3a17.3 17.3 0 0 0-10.8 13.8l-.2 2.6 .3 2M29.9 223.3a17.8 17.8 0 0 0-10.3 12l-.6 3.2 .2 3.3M29.9 223.3a19.3 19.3 0 0 1 21.8 8.7 5.5 5.5 0 0 0-6.7-2 20.8 20.8 0 0 0-11.6 13.2 13.5 13.5 0 0 0 0 10.3 5.1 5.1 0 0 0 4.3 2.8"/>
<path d="M30 223.3h-.1M61.8 237.1a8.4 8.4 0 0 1 7.6 2.9M61.8 237.1a17.2 17.2 0 0 0-10.7 7.8 22.7 22.7 0 0 0-4.6 15.4l.6 2.2M64.6 237.2a7.3 7.3 0 0 0-7.8 .1 24.5 24.5 0 0 0-12 21.1 7.2 7.2 0 0 0 3.8 6.5M64.7 237.2a18.8 18.8 0 0 0-14.7-5.1 18.1 18.1 0 0 0-11 9.9 16.8 16.8 0 0 0-1.9 13.1l.4 .9M19.2 241.8a19.3 19.3 0 0 0 18.5 14.5M37.5 256a19.3 19.3 0 0 0 11.1 8.9M64.1 249.1a22.7 22.7 0 0 0-5.4 9.4M66.2 247a21.3 21.3 0 0 0-8.2 14.5M75.2 243.3l-6.8-3.9a8 8 0 0 0-8.2 .9 24.8 24.8 0 0 0-11.1 20.5 7.5 7.5 0 0 0 3.3 6.3l6.8 3.9M76 243.9a6.8 6.8 0 0 0-7.6-.5 24.5 24.5 0 0 0-12.5 20.8 7.2 7.2 0 0 0 4.2 7.2M84.6 248.7l-7.7-4.4a8 8 0 0 0-8.2 .9 24.8 24.8 0 0 0-11 20.6 7.5 7.5 0 0 0 3.2 6.2l7.7 4.4"/>
<path d="M90.2 253.2a7.6 7.6 0 0 0-10.6-3.8 23.7 23.7 0 0 0-12.4 15.6l-.6 3.7v2.3M126.8 249.3h7.6M134.4 249.3v3.8M134.4 255.1v5.5M134.4 253.1v2M134.4 255.1l.4 1.2-.4 1.6 .4 1.5-.4 1.2M134.4 249.3l.4 2.3-.4 1.5M159.2 249.2h4.5M163.7 249.2v17.4M163.7 249.2l5 8.7-5 8.7M47.1 262.5a8.4 8.4 0 0 0 6.4 5.2M66.6 271a8 8 0 0 0 6.8 8h1.9"/>
<path d="M86.5 279.6a13.8 13.8 0 0 1 7.5 1.2M96.3 262.6a4.2 4.2 0 0 0-6.3-2 16.4 16.4 0 0 0-8.4 14.5 4.3 4.3 0 0 0 4.9 4.5M98.2 270.4a11.4 11.4 0 0 0-4 7M101.1 268.5a14.7 14.7 0 0 1-5.4-7.4 27.3 27.3 0 0 0-7.9-10 8.3 8.3 0 0 0-8.7 1.4 24 24 0 0 0-10 19.4 6.6 6.6 0 0 0 4.7 6.7 28.5 28.5 0 0 0 12.7 1M103.9 271.5a7.5 7.5 0 0 0-5.9 5.5 5.4 5.4 0 0 0 0 4.8M104.3 271.4a7 7 0 0 0-5.8 4.6 6.7 6.7 0 0 0-.4 6.1l-.1-.1M104.3 271.4a3.2 3.2 0 0 0-4 .8 9 9 0 0 0-3.5 8.3l.5 1 .7 .5M104.6 275.6a3.9 3.9 0 0 1 4.9-1.2 5.6 5.6 0 0 1 0 6.4 7.2 7.2 0 0 1-5.5 4.5 2.68 2.68 0 0 1-2.4-3.2 9.8 9.8 0 0 1 3-6.5zM104.6 276.7a3.4 3.4 0 0 1 4-1.4 3.6 3.6 0 0 1 .6 4.3 6.5 6.5 0 0 1-4.6 4.5 2.21 2.21 0 0 1-2.1-2.8l.5-2.1 .7-1.3zM104.7 271.4a2.79 2.79 0 0 0-3.8-.3 9.7 9.7 0 0 0-4.6 9.4 2.45 2.45 0 0 0 2 2M106.7 272.2a3.5 3.5 0 0 0-5.4-2.9 12.6 12.6 0 0 0-6.4 12.2 3.3 3.3 0 0 0 5.1 2.4M106.9 272.3a4 4 0 0 0-5.9-3.8 13.2 13.2 0 0 0-7 12.5 3.9 3.9 0 0 0 6.1 2.9"/>
<path d="M109.1 273.5l-3.1-1.8a3.7 3.7 0 0 0-4.2 .9 9.8 9.8 0 0 0-3.7 9.4l1 1.3 3.2 1.9M110.5 277a2.99 2.99 0 0 0-3.4-3.7 9.7 9.7 0 0 0-6 10.2 2.81 2.81 0 0 0 4.6 1.4l.4-.2M126.8 266.4h7.6M134.4 262.6v3.8M134.4 262.6l.4 1.6-.4 2.2M134.4 260.6v2M158.7 266.6h5M98 282h.1"/>
<circle cx="60.5" cy="173.8" r="13"/>
<circle cx="60.5" cy="173.8" r="32"/>
<circle cx="60.5" cy="173.8" r="15"/>
<circle cx="60.5" cy="173.8" r="33"/>
<circle cx="60.5" cy="173.8" r="15.5"/>
<circle cx="60.5" cy="173.8" r="25"/>
</g>
<path d="M94.3 56.9v25M114.3 55.5h-2.2M116.5 54.4l-1.8 1M136.3 54.1h-7.8M24.3 71.9l.9 2M25.2 64.9l-.9 2M112.1 83.2h2.2M114.7 83.3l1.8 1.1M128.5 84.6h7.8" fill="none" stroke="#000" stroke-width=".27" stroke-dasharray="1.3 .6" stroke-dashoffset=".5"/>
<g fill="none" stroke="#000" stroke-width=".27" stroke-dasharray="1.3 .6" stroke-dashoffset=".1">
<path d="M94.3 44.4v12.5M94.3 44.4h-4.8M99.2 45.3h-4.9M112.1 55.5v27.7M21.3 78.4h3M24.3 60.4h-3M99.5 78.4a39.6 39.6 0 0 0 0-18.1M138.3 74.9l.5 3M138.8 60.9l-.5 3M21.3 80.4v-22M89.5 94.4h4.8M94.3 81.9v12.5"/>
<path d="M94.3 93.5h4.9M103.4 86.1v-33.5M114.3 83.2v-27.7M138.3 81.4v-24"/>
</g>
<g fill="none" stroke="#000" stroke-width=".27" stroke-dasharray="1.3 .6" stroke-dashoffset="-.1">
<path d="M94.3 55.2h5.2M94.3 46.1h5.2M99.5 55.2l-.3 2.1 .3 3M99.5 46.1h-5.2M99.5 55.2h-5.2M104.7 53.4v32M111.3 53.9h-7.2M25.2 73.9v-9M94.3 78.4h5.2M94.3 60.3h5.2M99.5 78.4l-.3 3.1 .3 2.1M99.5 60.3h-5.2"/>
<path d="M99.5 78.4h-5.2M94.3 92.7h5.2M94.3 83.6h5.2M99.5 83.6h-5.2M99.5 92.7h-5.2M104.1 84.9h7.2M112.3 85.4v-32M116.5 84.4v-30M132.3 84.4v-30"/>
</g>
<g fill="none" stroke="#000" stroke-width=".27" stroke-dasharray="1.3 .6" stroke-dashoffset=".4">
<path d="M90.5 44.4v50M98.6 44.4h-8.1M99.2 45.3l.3 .8M104.1 53.9l-4.9-8.6M132.3 54.4h-15.8M176.8 74.4v-10M90.5 94.4h8.1M98.6 94.4v-50M99.2 93.5l4.9-8.6M99.5 92.7l-.3 .7M104.1 84.9v-31M111.3 84.9v-31"/>
<path d="M116.5 84.4h15.8"/>
</g>
<path d="M90.5 44.4a1 1 0 0 1-1-1M104.7 53.4a1.5 1.5 0 0 1-1.3-.8M176.8 74.4l.5 1.5M177.3 62.9l-.5 1.5M89.5 95.4a1 1 0 0 1 1-1M103.4 86.1a1.5 1.5 0 0 1 1.3-.7" fill="none" stroke="#000" stroke-width=".27" stroke-dasharray="1.3 .6" stroke-dashoffset=".8"/>
<text font-size="9.3" x="256.7" y="285.2">Wettbewerbstag 3</text>
<g font-size="6.7">
<text x="398.8" y="14.6">2</text>
<text x="297.8" y="134.3">1</text>
<text x="330.8" y="196.4">0,05</text>
<text x="302" y="223.7">(</text>
<text x="334.8" y="223.7">)</text>
<text x="310.5" y="270.4">CNC-Dreher</text>
<text x="379.1" y="287">1 von 1</text>
</g>
<g font-size="4.7">
<text x="99.7" y="13.4">225</text>
<text x="96.1" y="21.5">208</text>
<text x="274.4" y="22.2" transform="rotate(-90 274.4 22.2)">0</text>
<text x="279.6" y="21.5" transform="rotate(-90 279.6 21.5)">4,8</text>
<text x="288.7" y="22" transform="rotate(-90 288.7 22)">14,3</text>
<text x="297.2" y="22.2" transform="rotate(-90 297.2 22.2)">23</text>
<text x="304.4" y="22.2" transform="rotate(-90 304.4 22.2)">30</text>
<text x="310.9" y="21.5" transform="rotate(-90 310.9 21.5)">36,11</text>
<text x="321.2" y="22.2" transform="rotate(-90 321.2 22.2)">46,8</text>
<text x="327.5" y="22.2" transform="rotate(-90 327.5 22.2)">49</text>
<text x="336.8" y="21.5" transform="rotate(-90 336.8 21.5)">62</text>
<text x="384.6" y="21.5" transform="rotate(-90 384.6 21.5)">109,8</text>
<text x="98.7" y="29.2">5</text>
<text x="312.2" y="29.8">7,8</text>
<text x="344.7" y="29.8">2,862</text>
<text x="370.6" y="29.8">2</text>
<text x="374.2" y="36.2">5,2</text>
<text x="385.4" y="42.7">1x45</text>
<text x="327.7" y="64.6" transform="rotate(-90 327.7 64.6)">24</text>
<text x="222.9" y="69.4" transform="rotate(-90 222.9 69.4)">62</text>
<text x="276.8" y="69" transform="rotate(-60 276.8 69)">R1,5</text>
<text x="353.4" y="69.2" transform="rotate(-90 353.4 69.2)">18</text>
<text x="208.3" y="72.6" transform="rotate(-90 208.3 72.6)">27,96</text>
<text x="215.7" y="73.9" transform="rotate(-90 215.7 73.9)">43,207</text>
<text x="237.6" y="72.9" transform="rotate(-90 237.6 72.9)">66</text>
<text x="243.8" y="72.6" transform="rotate(-90 243.8 72.6)">64</text>
<text x="249.6" y="72.9" transform="rotate(-90 249.6 72.9)">50 H8</text>
<text x="255.6" y="72.9" transform="rotate(-90 255.6 72.9)">32 H7</text>
<text x="267.6" y="73.4" transform="rotate(-88 267.6 73.4)">120°</text>
<text x="393.2" y="74.5" transform="rotate(-90 393.2 74.5)">20 H7</text>
<text x="406.5" y="73.5" transform="rotate(-90 406.5 73.5)">36</text>
<text x="261.6" y="78.5" transform="rotate(-90 261.6 78.5)">M30x1.5</text>
<text x="335.9" y="79.2" transform="rotate(-90 335.9 79.2)">30,5</text>
<text x="347.6" y="97.8" transform="rotate(68 347.6 97.8)">R55</text>
<text x="368.2" y="98.9" transform="rotate(-90 368.2 98.9)">24,7</text>
<text x="376.5" y="98.8" transform="rotate(-30 376.5 98.8)">30°</text>
<text x="330.5" y="105.5" transform="rotate(67 330.5 105.5)">R75</text>
<text x="264.2" y="109.8" transform="rotate(-60 264.2 109.8)">R1</text>
<text x="275.5" y="111.3">1,75x45</text>
<text x="310.5" y="109.5" transform="rotate(69 310.5 109.5)">R4</text>
<text x="370.4" y="109.2">20</text>
<text x="368.2" y="116.9">22</text>
<text x="129.8" y="131.5" transform="rotate(-90 129.8 131.5)">3,714</text>
<text x="171.8" y="131.5" transform="rotate(-90 171.8 131.5)">45,73</text>
<text x="183.4" y="131.5" transform="rotate(-90 183.4 131.5)">57,295</text>
<text x="209.9" y="131.5" transform="rotate(-90 209.9 131.5)">83,753</text>
<text x="125.8" y="132.1" transform="rotate(-90 125.8 132.1)">0</text>
<text x="217.8" y="132.1" transform="rotate(-90 217.8 132.1)">68</text>
<text x="245.8" y="132.1" transform="rotate(-90 245.8 132.1)">40</text>
<text x="255.6" y="132" transform="rotate(-90 255.6 132)">30,2</text>
<text x="262.8" y="132.1" transform="rotate(-90 262.8 132.1)">23</text>
<text x="268" y="132.1" transform="rotate(-90 268 132.1)">18</text>
<text x="285.8" y="132.1" transform="rotate(-90 285.8 132.1)">0</text>
<text x="117.2" y="145.9" transform="rotate(30 117.2 145.9)">R9</text>
<text x="158.4" y="151.7" transform="rotate(-77 158.4 151.7)">R42</text>
<text x="202.3" y="153.8" transform="rotate(-81 202.3 153.8)">R42</text>
<text x="143" y="158.6" transform="rotate(-90 143 158.6)">18</text>
<text x="175" y="163.3" transform="rotate(-90 175 163.3)">56</text>
<text x="110.8" y="173.5" transform="rotate(-90 110.8 173.5)">22</text>
<text x="232.5" y="171.1" transform="rotate(-76 232.5 171.1)">120°</text>
<text x="104.1" y="176.8" transform="rotate(-90 104.1 176.8)">66</text>
<text x="299.2" y="176.2" transform="rotate(-90 299.2 176.2)">31</text>
<text x="304.9" y="176.1" transform="rotate(-90 304.9 176.1)">50 e8</text>
<text x="310.9" y="178.4" transform="rotate(-90 310.9 178.4)">66</text>
<text x="20.8" y="183" transform="rotate(-90 20.8 183)">SW43</text>
<text x="293" y="181.8" transform="rotate(-90 293 181.8)">M30x1.5</text>
<text x="224.6" y="187.2" transform="rotate(-90 224.6 187.2)">64</text>
<text x="215.4" y="197.4" transform="rotate(-71 215.4 197.4)">R8</text>
<text x="265.3" y="197.8" transform="rotate(-26 265.3 197.8)">30°</text>
<text x="345.9" y="208.6">50H8</text>
<text x="368.6" y="208.6">50,039</text>
<text x="396.4" y="208.6">50,000</text>
<text x="28" y="211.5" transform="rotate(-45 28 211.5)">6xR6</text>
<text x="111.6" y="211.5">3</text>
<text x="175" y="214.4" transform="rotate(-68 175 214.4)">R14</text>
<text x="209" y="214.1" transform="rotate(-90 209 214.1)">64</text>
<text x="287.9" y="212.7">2x45</text>
<text x="346" y="214.3">50e8</text>
<text x="368.6" y="214.3">49,960</text>
<text x="396.4" y="214.3">49,927</text>
<text x="115.2" y="219.6">6</text>
<text x="261.8" y="217" transform="rotate(-90 261.8 217)">27,7</text>
<text x="345.9" y="219.9">32H7</text>
<text x="368.6" y="219.9">32,025</text>
<text x="396.4" y="219.9">32,000</text>
<text x="175.2" y="225.6">115</text>
<text x="345.9" y="225.6">20H7</text>
<text x="368.6" y="225.6">20,021</text>
<text x="396.4" y="225.6">20,000</text>
<text x="196.5" y="232.3">160</text>
<text x="339.5" y="230.2">Passung</text>
<text x="360.3" y="230.2">Höchstmaß</text>
<text x="386.9" y="230.2">Mindestmaß</text>
<text x="357.5" y="234.8">Passsungstabelle</text>
<text x="115.1" y="242.3">Bohrungsinfo für</text>
<text x="157.6" y="242.3">18 und</text>
<text x="179.5" y="242.3">24</text>
<text x="234.7" y="240.7">1</text>
<text x="255.9" y="240.7">Tag 3/2</text>
<text x="289" y="240.7">2</text>
<text x="333" y="240.7">3.1645</text>
<text x="363.7" y="240.7">70 x 112</text>
<text x="234.7" y="248.4">1</text>
<text x="255.9" y="248.4">Tag 3/1</text>
<text x="289" y="248.4">1</text>
<text x="333" y="248.4">3.1645</text>
<text x="363.7" y="248.4">70 x 163</text>
<text x="232.8" y="255.3">Stk.</text>
<text x="252.1" y="255.3">Benennung</text>
<text x="286.8" y="255.3">Teil</text>
<text x="304" y="255.3">Norm</text>
<text x="329.8" y="255.3">Werkstoff</text>
<text x="360.7" y="255.3">Rohmaß</text>
<text x="387.3" y="255.3">Bemerkung</text>
<text x="301" y="262.8">österr. Staatsmeisterschaft</text>
<text x="232" y="265.5">1:1</text>
<text x="118" y="274.4">Tiefe</text>
<text x="150.1" y="274.3">Tiefe</text>
<text x="230.3" y="270.4">(2:1)</text>
<text x="195.5" y="277.5">Punzierung</text>
<text x="367.8" y="277.6">Blatt Nr. von Blättern</text>
<text x="195.5" y="284.1">Kennnummer</text>
<text x="230.6" y="285.2">3,5h</text>
</g>
<text font-size="4" x="400.2" y="82.4" transform="rotate(-90 400.2 82.4)">M27xPh3 P1.5</text>
<g font-size="2.7">
<text x="369.9" y="75.9">Ra 0,6</text>
<text x="228.9" y="114.7">U Ramax 6,3</text>
<text x="229.1" y="117.6">L Ra 3,2</text>
<text x="350.8" y="190.4">M30x1,5 6g</text>
<text x="371.5" y="190.4">M27xPH3 P1,5</text>
<text x="396.4" y="190.4">M30x1,5 6H</text>
<text x="351.2" y="201">grenzlehrring</text>
<text x="353" y="198.4">Gewinde-</text>
<text x="378.3" y="198.4">26,000</text>
<text x="378.3" y="201">25,950</text>
<text x="396.5" y="201">grenzlehrdorn</text>
<text x="398.9" y="198.4">Gewinde-</text>
<text x="288.9" y="233">Oberflächen nach DIN EN ISO 1302</text>
<text x="294.8" y="229.4">= Ort der Oberflächenprüfung</text>
<text x="215.5" y="255.8">-0,2</text>
<text x="199.4" y="261.4">+0,2</text>
<text x="199.4" y="259">+0,5</text>
<text x="215.5" y="258.1">-0,1</text>
<text x="229.6" y="260.2">Maßstab</text>
<text x="262.4" y="260.2">Datum</text>
<text x="282.8" y="260.2">Name</text>
<text x="194.2" y="269">DIN ISO 13715</text>
<text x="247.3" y="265.5">Gez.</text>
<text x="262" y="265.5">09.2014</text>
<text x="279.6" y="265.5">Geisberger</text>
<text x="246.6" y="270.4">Gepr.</text>
<text x="228.7" y="276.3">Arbeitszeit</text>
</g>
<g font-size="2.3">
<text x="325.3" y="15.7" transform="rotate(-90 325.3 15.7)">+1</text>
<text x="327.5" y="14.3" transform="rotate(-90 327.5 14.3)">0</text>
<text x="105.2" y="21.5">±0,03</text>
<text x="102.6" y="29.2">±0,03</text>
<text x="374.5" y="29.8">±0,015</text>
<text x="241.6" y="65.4" transform="rotate(-90 241.6 65.4)">0</text>
<text x="237.6" y="66.4" transform="rotate(-90 237.6 66.4)">±0,01</text>
<text x="243.8" y="66.2" transform="rotate(-90 243.8 66.2)">-0,03</text>
<text x="406.5" y="67" transform="rotate(-90 406.5 67)">±0,02</text>
<text x="374.7" y="114.7">+1</text>
<text x="376.1" y="116.9">0</text>
<text x="243.5" y="125.7" transform="rotate(-90 243.5 125.7)">+0,03</text>
<text x="245.8" y="124.3" transform="rotate(-90 245.8 124.3)">0</text>
<text x="18.6" y="169.7" transform="rotate(-90 18.6 169.7)">-0,02</text>
<text x="20.8" y="169.7" transform="rotate(-90 20.8 169.7)">-0,05</text>
<text x="101.9" y="169.6" transform="rotate(-90 101.9 169.6)">0</text>
<text x="104.2" y="170.3" transform="rotate(-90 104.2 170.3)">-0,02</text>
<text x="299.2" y="169.7" transform="rotate(-90 299.2 169.7)">±0,01</text>
<text x="308.7" y="171.2" transform="rotate(-90 308.7 171.2)">0</text>
<text x="311" y="172" transform="rotate(-90 311 172)">-0,03</text>
<text x="222.4" y="179.9" transform="rotate(-90 222.4 179.9)">0</text>
<text x="224.7" y="180.7" transform="rotate(-90 224.7 180.7)">-0,03</text>
<text x="115.5" y="211.5">±0,02</text>
<text x="184.2" y="225.7">±0,015</text>
<text x="205.6" y="232.3">±0,02</text>
</g>
<g font-size="2.1">
<text x="295.2" y="221.7">Ra 1,6</text>
<text x="308.7" y="221.7">U Ramax 6,3</text>
<text x="328" y="221.6">Ra 0,6</text>
<text x="308.8" y="224">L Ra 3,2</text>
<text x="188.6" y="283.3">XX</text>
</g>
<g font-size="1.3">
<text x="377.5" y="77.9">Ra 3</text>
<text x="221.7" y="140.5">Ra 1</text>
<text x="21" y="150.8">Ra 2</text>
<text x="294.7" y="155.2">XX</text>
<text x="289.5" y="228.8">Ra</text>
</g>
</svg>
